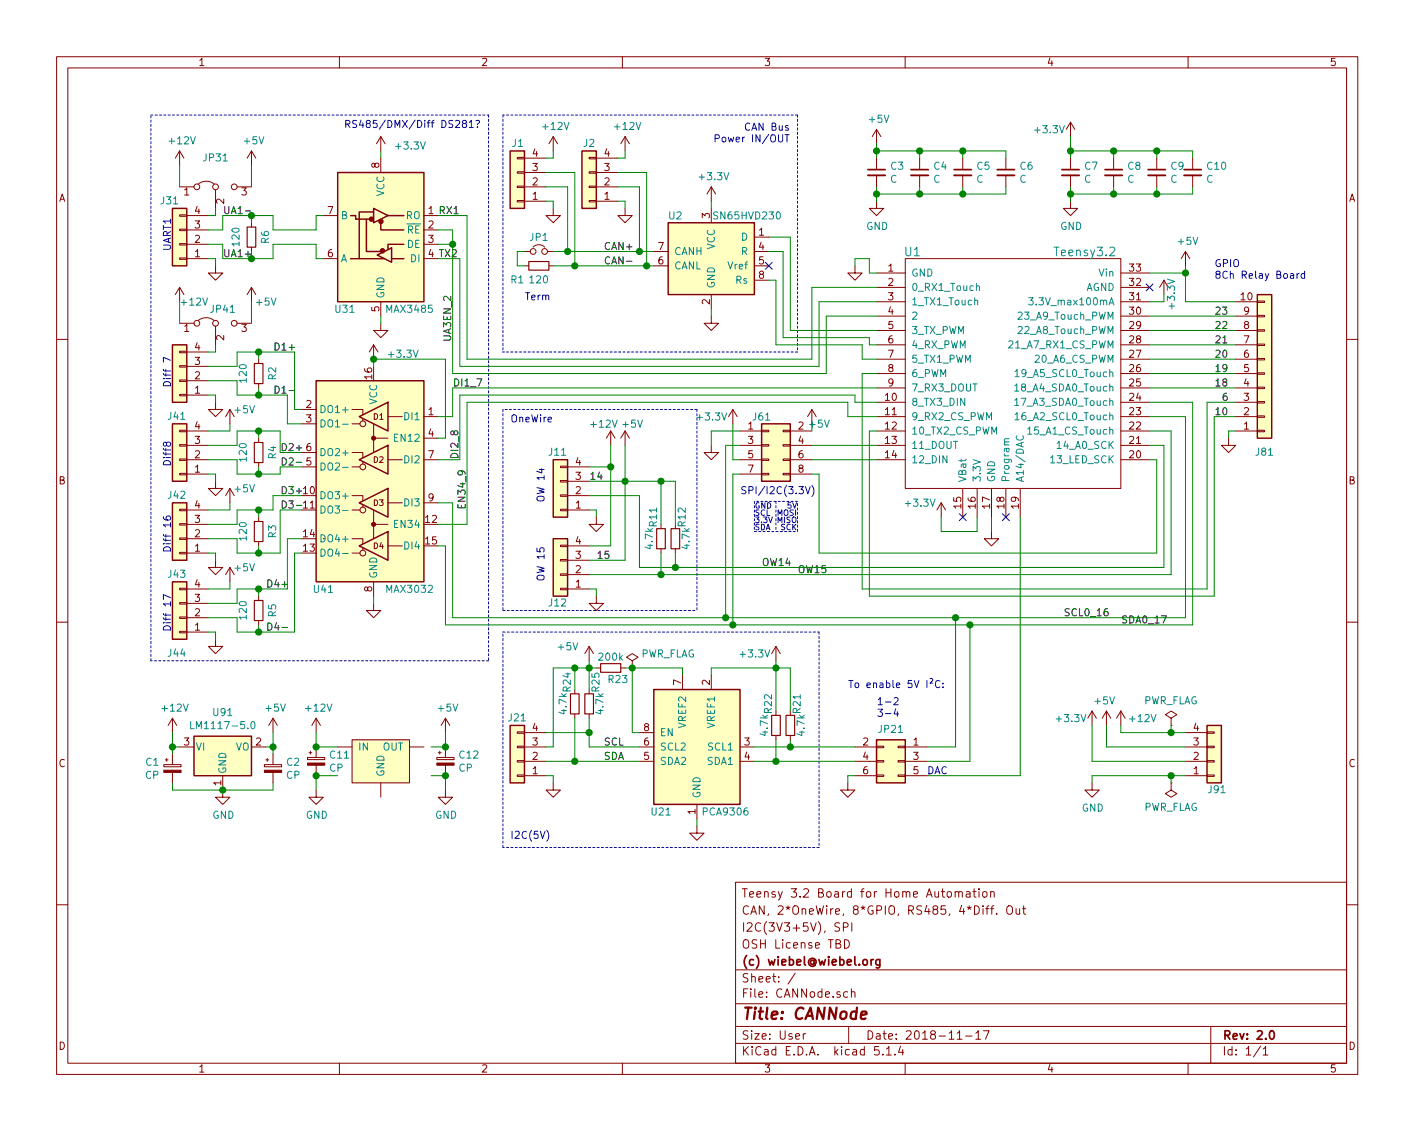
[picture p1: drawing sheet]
<svg xmlns="http://www.w3.org/2000/svg" width="250mm" height="200mm" viewBox="0 0 250 200" stroke-linecap="round" stroke-linejoin="round" font-family="sans-serif">
<g fill="none" stroke="#840000" stroke-width=".18">
<path d="M10 10h230v180h-230zM12 12h226v176h-226zM60 10v2M110 10v2M160 10v2M210 10v2M31.7 38h1.3v.3h-1.3zM31.7 33h2.6M31.7 26.7l-.7 1.3M31.7 26.7v2.5M31.7 26.7l.8 1.3M33 38.1h3.8"/>
<path d="M35.1 32.5a2.26 2.26 0 0 1 2.7 0M38.1 33.6v3.3M41.9 33h2.5M44.4 26.7v2.5M44.4 39.4v.8M44.4 26.7l-.7 1.3M44.4 26.7l.8 1.3M57.1 38.1h2.6M66 37.5h.1M67.3 24.2l-.8 1.2M67.3 24.2v2.5M67.3 28v2.5"/>
<path d="M67.3 24.2l.8 1.2M74.9 38.1h2.6M91.4 27.8h1.3v.3h-1.3zM91.4 30.4h1.3v.2h-1.3zM91.4 35.5h1.3v.2h-1.3zM91.4 32.9h1.3v.3h-1.3zM92.7 33h3.8M92.7 35.6h3.8M92.7 30.5h3.8M92.7 28h3.8M97.8 36.9v1.2h1.3l-1.3 1.3-1.3-1.3h1.3M97.8 24.2l-.8 1.2"/>
<path d="M97.8 24.2v2.5M97.8 24.2l.8 1.2M104.1 27.8h1.3v.3h-1.3zM104.1 30.4h1.3v.2h-1.3zM104.1 35.5h1.3v.2h-1.3zM104.1 32.9h1.3v.3h-1.3zM105.4 33h3.8M105.4 35.6h3.8M105.4 30.5h3.8M105.4 28h3.8M110.5 36.9v1.2h1.3l-1.3 1.3-1.3-1.3h1.3M110.5 24.2v2.5"/>
<path d="M110.5 24.2l-.8 1.2M110.5 24.2l.8 1.2M125.7 33l-.7 1.3M125.7 33v2.6M125.7 36.9v2.5M125.7 33l.8 1.3M154.9 35.6v1.3h1.3l-1.3 1.2-1.2-1.2h1.2M154.9 22.9v2.5M154.9 28v2M154.9 31v2M154.9 22.9l-.7 1.3M154.9 22.9l.8 1.3"/>
<path d="M162.6 28v2M162.6 31v2M170.2 28v2M170.2 31v2M177.8 28v2M177.8 31v2M189.2 35.6v1.3h1.3l-1.3 1.2-1.2-1.2h1.2M189.2 21.6l-.7 1.3M189.2 21.6v2.6M189.2 28v2M189.2 31v2M189.2 21.6l.8 1.3"/>
<path d="M196.8 28v2M196.8 31v2M204.5 28v2M204.5 31v2M210.8 28v2M210.8 31v2M31.7 40.5h1.3v.3h-1.3zM31.7 45.6h1.3v.3h-1.3zM31.7 43.1h1.3v.2h-1.3zM31.7 57.2h2.6M31.7 50.8v2.6M31.7 50.8l-.7 1.3"/>
<path d="M31.7 50.8l.8 1.3M33 45.7h3.8M33 43.2h3.8M33 40.7h3.8M35.1 56.7a2.26 2.26 0 0 1 2.7 0M38.1 47v1.3h1.3l-1.3 1.3-1.3-1.3h1.3M38.1 57.7v3.3M41.9 57.2h2.5M44.4 50.8l-.7 1.3M44.4 43.7v.8M44.4 50.8v2.6M44.4 50.8l.8 1.3"/>
<path d="M57.1 45.7h2.6M67.3 57.2v1.2h1.3l-1.3 1.3-1.3-1.3h1.3M67.3 53.4v2.5M74.9 45.7h2.6M74.9 43.2h2.6M74.9 40.7h2.6M92.7 47h.8M92.7 44.5h1M94.2 43.7a1.41 1.41 0 0 1 2.1 0M96.8 44.5h1M97 47h.8M115.6 47h2.5"/>
<path d="M115.6 44.5h2.5M125.7 55.9v1.3h1.3l-1.3 1.2-1.2-1.2h1.2M125.7 52.1v2.5M133.3 47h2.6M133.3 41.9h2.6M133.3 44.5h2.6M133.3 49.6h2.6M151.1 47v1.3h1.3l-1.3 1.3-1.2-1.3h1.2M154.9 48.3h5.1M154.9 50.8h5.1M154.9 58.4h5.1M154.9 53.4h5.1"/>
<path d="M154.9 55.9h5.1M160 45.7h38.1v40.7h-38.1zM198.1 48.3h5.1M198.1 50.8h5.1M198.1 58.4h5.1M198.1 53.4h5.1M198.1 55.9h5.1M205.7 49.6l-.7 1.2M205.7 49.6v2.5M205.7 49.6l.8 1.2M209.5 44.5l-.7 1.2M209.5 44.5v2.5"/>
<path d="M209.5 44.5l.8 1.2M218.4 58.4h3.8M218.4 53.4h3.8M218.4 55.9h3.8M222.2 58.3h1.3v.3h-1.3zM222.2 55.8h1.3v.2h-1.3zM222.2 53.2h1.3v.3h-1.3zM10 60h2M31.7 62.1h1.3v.3h-1.3zM31.7 64.7h1.3v.2h-1.3zM31.7 69.7h1.3v.3h-1.3zM31.7 67.2h1.3v.3h-1.3z"/>
<path d="M31.7 76.1h1.3v.3h-1.3zM31.7 78.6h1.3v.3h-1.3zM33 69.9h3.8M33 67.3h3.8M33 64.8h3.8M33 62.3h3.8M33 78.8h3.8M33 76.2h3.8M38.1 71.1v1.3h1.3l-1.3 1.3-1.3-1.3h1.3M40.6 72.4v2.6M40.6 72.4l-.7 1.3M40.6 72.4l.8 1.3"/>
<path d="M45.7 63.5v.8M45.7 67.8v.8M45.7 77.5v.8M53.3 75h2.6M53.3 72.4h2.6M62.2 72.4h1.9v.9M62.2 75h1.4M64.1 74.1v.3M66 61v2.5M66 75v5M66 77.5h2.6M66 61l-.7 1.3"/>
<path d="M66 61l.8 1.3M68.6 73.7h2.5M74.9 73.7h2.6M74.9 77.5h2.6M107.9 76.2l-.7 1.3M107.9 76.2v2.6M107.9 76.2l.8 1.3M110.5 76.2l-.8 1.3M110.5 76.2v2.6M110.5 76.2l.8 1.3M125.7 78.8v1.2h1.3l-1.3 1.3-1.2-1.3h1.2M129.5 72.4l-.7 1.3"/>
<path d="M129.5 72.4v2.6M129.5 72.4l.8 1.3M130.8 78.8h3.8M130.8 76.2h3.8M134.6 76.1h1.3v.3h-1.3zM134.6 78.6h1.3v.3h-1.3zM138.4 76.1h1.3v.3h-1.3zM138.4 78.6h1.3v.3h-1.3zM139.7 78.8h3.8M139.7 76.2h3.8M143.5 72.4l-.8 1.3M143.5 72.4v2.6"/>
<path d="M143.5 72.4l.8 1.3M154.9 73.7h5.1M154.9 78.8h5.1M154.9 76.2h5.1M154.9 71.1h5.1M154.9 68.6h5.1M154.9 66.1h5.1M154.9 63.5h5.1M154.9 61h5.1M198.1 73.7h5.1M198.1 78.8h5.1M198.1 76.2h5.1"/>
<path d="M198.1 71.1h5.1M198.1 68.6h5.1M198.1 66.1h5.1M198.1 63.5h5.1M198.1 61h5.1M217.2 77.5v1.3h1.2l-1.2 1.2-1.3-1.2h1.3M218.4 73.7h3.8M218.4 76.2h3.8M218.4 71.1h3.8M218.4 68.6h3.8M218.4 66.1h3.8M218.4 63.5h3.8"/>
<path d="M218.4 61h3.8M222.2 60.9h1.3v.2h-1.3zM222.2 63.4h1.3v.3h-1.3zM222.2 68.5h1.3v.2h-1.3zM222.2 71h1.3v.3h-1.3zM222.2 73.6h1.3v.2h-1.3zM222.2 76.1h1.3v.3h-1.3zM222.2 65.9h1.3v.3h-1.3zM238 60h2M31.7 90.1h1.3v.2h-1.3zM31.7 92.6h1.3v.3h-1.3zM31.7 97.7h1.3v.2h-1.3z"/>
<path d="M31.7 95.1h1.3v.3h-1.3zM31.7 83.7h1.3v.3h-1.3zM31.7 81.2h1.3v.2h-1.3zM33 97.8h3.8M33 90.2h3.8M33 81.3h3.8M33 92.7h3.8M33 95.3h3.8M33 83.8h3.8M38.1 99.1v1.3h1.3l-1.3 1.2-1.3-1.2h1.3M38.1 85.1v1.3h1.3l-1.3 1.3-1.3-1.3h1.3M40.6 86.4v2.5"/>
<path d="M40.6 86.4l-.7 1.3M40.6 86.4l.8 1.3M45.7 81.8v.8M45.7 91.5v.7M45.7 95.8v.7M53.3 82.6h2.6M53.3 80h2.6M62.2 95.3h1.9v.9M62.2 80h1.9v.9M62.2 87.7h1.9v.8M62.2 97.8h1.4M62.2 90.2h1.4"/>
<path d="M62.2 82.6h1.4M64.1 81.7v.4M64.1 89.3v.4M64.1 96.9v.4M66 92.7h2.6M66 90.2v5.1M68.6 96.5h2.5M68.6 88.9h2.5M68.6 81.3h2.5M74.9 88.9h2.6M74.9 81.3h2.6M99.1 96.4h1.2v.3h-1.2z"/>
<path d="M99.1 99h1.2v.2h-1.2zM99.1 82.4h1.2v.3h-1.2zM99.1 85h1.2v.2h-1.2zM99.1 90.1h1.2v.2h-1.2zM99.1 87.5h1.2v.3h-1.2zM100.3 90.2h3.8M100.3 82.6h3.8M100.3 96.5h3.8M100.3 99.1h3.8M100.3 87.7h3.8M100.3 85.1h3.8M105.4 91.5v1.2h1.3l-1.3 1.3-1.3-1.3h1.3"/>
<path d="M116.8 92.7v.8M116.8 97.1v.7M119.4 97.1v.7M130.8 81.3h3.8M130.8 83.8h3.8M134.6 83.7h1.3v.3h-1.3zM134.6 81.2h1.3v.2h-1.3zM138.4 83.7h1.3v.3h-1.3zM138.4 81.2h1.3v.2h-1.3zM139.7 81.3h3.8M139.7 83.8h3.8M154.9 81.3h5.1"/>
<path d="M166.4 88.9l-.8 1.3M166.4 88.9v2.6M166.4 88.9l.7 1.3M170.2 86.4v5.1M172.7 86.4v5.1M175.3 94v1.3h1.2l-1.2 1.2-1.3-1.2h1.3M175.3 86.4v5.1M177.8 86.4v5.1M180.3 86.4v5.1M198.1 81.3h5.1M10 110h2M31.7 104h1.3v.3h-1.3z"/>
<path d="M31.7 106.6h1.3v.2h-1.3zM31.7 111.7h1.3v.2h-1.3zM31.7 109.1h1.3v.3h-1.3zM33 111.8h3.8M33 109.2h3.8M33 106.7h3.8M33 104.2h3.8M38.1 113.1v1.2h1.3l-1.3 1.3-1.3-1.3h1.3M40.6 100.4l-.7 1.2M40.6 100.4v2.5M40.6 100.4l.8 1.2M45.7 105.4v.8"/>
<path d="M45.7 109.8v.7M66 106.7v1.3h1.3l-1.3 1.2-1.2-1.2h1.2M66 102.9v2.5M99.1 104h1.2v.3h-1.2zM99.1 101.5h1.2v.3h-1.2zM100.3 104.2h3.8M100.3 101.6h3.8M104.1 114.3v2.6M104.1 114.3l-.7 1.3M104.1 114.3l.8 1.3M105.4 105.4v1.3h1.3l-1.3 1.3-1.3-1.3h1.3M105.4 118.1h.8"/>
<path d="M109.7 118.1h.8M111.8 116.9l1-.7-1-.6-1.1 .6 1.1 .7v1.2M111.8 118.1h.1M120.6 119.4v2.5M125.7 119.4v2.5M137.2 114.3v2.6M137.2 114.3l-.8 1.3M137.2 114.3l.7 1.3M238 110h2M29 135.2h3v.4h-3zM29.2 134.4h.5M29.5 134.1v.5"/>
<path d="M30.5 127v2.6M30.5 133.4v1.8M30.5 136.6v1.9M30.5 127l-.8 1.3M30.5 127l.7 1.3M31.7 132.1h2.6M39.4 137.2v3.8h1.2l-1.2 1.3-1.3-1.3h1.3M44.4 132.1h2.6M46.7 135.2h3.1v.4h-3.1zM47 134.4h.5M47.2 134.1v.5M48.3 127l-.8 1.3"/>
<path d="M48.3 127v2.6M48.3 133.4v1.8M48.3 136.6v1.9M48.3 127l.7 1.3M54.4 134h3v.3h-3zM54.6 133.1h.5M54.9 132.9v.5M55.9 139.7v1.3h1.2l-1.2 1.3-1.3-1.3h1.3M55.9 127l-.8 1.3M55.9 127v2.6M55.9 132.1v1.9M55.9 135.3v1.9"/>
<path d="M55.9 127l.7 1.3M59.7 132.1h2.5M62.2 130.8h10.2v7.7h-10.2zM67.3 138.5v2.5M72.4 132.1h2.5M77.2 134h3.1v.3h-3.1zM77.5 133.1h.5M77.7 132.9v.5M78.7 139.7v1.3h1.3l-1.3 1.3-1.2-1.3h1.2M78.7 127l-.7 1.3M78.7 127v2.6M78.7 132.1v1.9"/>
<path d="M78.7 135.3v1.9M78.7 127l.8 1.3M91.4 129.4h1.3v.3h-1.3zM91.4 132h1.3v.2h-1.3zM91.4 137.1h1.3v.2h-1.3zM91.4 134.5h1.3v.3h-1.3zM92.7 137.2h3.8M92.7 134.6h3.8M92.7 132.1h3.8M92.7 129.6h3.8M97.8 138.5v1.2h1.3l-1.3 1.3-1.3-1.3h1.3M101.6 121.9v.8"/>
<path d="M101.6 126.3v.7M104.1 126.3v.7M113 134.6h2.6M113 132.1h2.6M113 129.6h2.6M130.8 134.6h2.5M130.8 132.1h2.5M137.2 125.8v.7M137.2 130.1v.7M139.7 130.1v.7M149.9 138.5v1.2h1.2l-1.2 1.3-1.3-1.3h1.3M151.1 137.2h3.8"/>
<path d="M151.1 134.6h3.8M151.1 132.1h3.8M154.9 137.1h1.3v.2h-1.3zM154.9 132h1.3v.2h-1.3zM154.9 134.5h1.3v.3h-1.3zM158.7 137.1h1.3v.2h-1.3zM158.7 132h1.3v.2h-1.3zM158.7 134.5h1.3v.3h-1.3zM160 137.2h3.8M160 134.6h3.8M160 132.1h3.8M193 138.5v1.2h1.3l-1.3 1.3-1.2-1.3h1.2"/>
<path d="M193 125.8l.8 1.2M193 125.8v2.5M193 125.8l-.7 1.2M195.6 125.8l.7 1.2M195.6 125.8v2.5M195.6 125.8l-.8 1.2M198.1 125.8l.8 1.2M198.1 125.8v2.5M198.1 125.8l-.7 1.2M207 127l-1-.6 1-.6 1 .6-1 .6v1.3M207 128.3h.1M207 138.5v1.2l-1 .7 1 .6 1-.6-1-.7"/>
<path d="M207 138.5h.1M209.5 137.2h3.9M209.5 134.6h3.9M209.5 132.1h3.9M209.5 129.6h3.9M213.4 129.4h1.2v.3h-1.2zM213.4 132h1.2v.2h-1.2zM213.4 137.1h1.2v.2h-1.2zM213.4 134.5h1.2v.3h-1.2zM123.2 146.1v1.2h1.3l-1.3 1.3-1.3-1.3h1.3M123.2 142.3v2.5M130 156h108v32h-108z"/>
<path d="M168.8 157.8l.2-.1 .4 .1 .1 .9M168.8 157.7v1M169.5 157.9l.2-.2 .4 .1v.9M170.8 157.8h.6l.1 .9M171.5 158l-.5 .1a.29 .29 0 0 0-.2 .3 .29 .29 0 0 0 .2 .3l.5-.1M172 157.7h.5M172.2 157.2v1.3l.3 .2M173.1 157.2v.1M173.1 157.7v1M173.8 157.8l.2-.1 .4 .1v.7l-.2 .2-.4-.2zM175.1 157.8l.2-.1 .4 .1v.9M175.1 157.7v1"/>
<path d="M10 160h2M130 177.5h108M130 171.5h108M140.6 172.1l-1.3 1.9M148.4 163.3l-.5-.1-.3 .1v.5l.7 .3 .1 .3-.3 .3-.5-.1M149.1 164l.7-.1 .1-.2-.1-.4-.7-.1v1.5M149.3 166.2a.76 .76 0 0 1 .8 .7 .76 .76 0 0 1-.8 .8zM149.8 175.5l-.4-.1-.3 .3 .1 .6 .2 .1 .4-.1M150.5 175.5l.2-.1 .4 .1v.9M150.5 174.9v1.5M150.6 163.2v1.5M174.2 160.7h.6"/>
<path d="M174.8 160.2l-.3 .2v1.3M175.1 160.7h.6M175.7 160.2l-.4 .2v1.3M176.2 161.6v.1M178 160.4l.3-.2a.53 .53 0 0 1 .7 .5v.5a.51 .51 0 0 1-.8 .4 1.05 1.05 0 0 1-.2-1.2zM179.6 160.7l.1 .9 .3 .1 .2-.1M180.2 160.7v1M180.7 160.7h.6M180.9 160.2v1.3l.4 .2M238 160h2M60 188v2M110 188v2"/>
<path d="M130 184.5h108M130 181.5h108M142 182.8v1M142.4 182.8l-.4 .3M150 181.5v3M155.3 185.1h-.7v.7l.2-.1h.5l.1 .3-.1 .5-.2 .1-.5-.1M156.1 186.5v.1M156.7 185.5l.4-.4v1.5M156.7 186.6h.9M158.2 186.5v.1M159.2 185l-.4 1.1h1M159.6 185.6v1"/>
<path d="M160 188v2M169.2 183.8h.9M170.7 183.2h1.1M172.5 182.7l.4-.4v1.5M172.5 183.8h.8M173.8 182.3h1l-.6 1.5M210 188v2M214 181.5v6.5M222.8 185l-1.2 1.9M223.3 185.5l.4-.4v1.5M223.3 186.6h.8"/>
<circle cx="34.8" cy="33" r=".51"/>
<circle cx="38.1" cy="33" r=".51"/>
<circle cx="41.4" cy="33" r=".51"/>
<circle cx="34.8" cy="57.2" r=".51"/>
<circle cx="38.1" cy="57.2" r=".51"/>
<circle cx="41.4" cy="57.2" r=".51"/>
<circle cx="94.2" cy="44.5" r=".51"/>
<circle cx="96.3" cy="44.5" r=".51"/>
<circle cx="64.1" cy="75" r=".51"/>
<circle cx="64.1" cy="82.6" r=".51"/>
<circle cx="64.1" cy="90.2" r=".51"/>
<circle cx="64.1" cy="97.8" r=".51"/>
</g>
<g fill="none" stroke="#840000" stroke-width=".3">
<path d="M153.4 30h3.1M161 30h3.1M168.7 30h3M176.3 30h3M187.7 30h3.1M195.3 30h3.1M202.9 30h3.1M209.3 30h3M154 169.7v1M154.4 169.7l-.4 .1v.2M155.5 169.7v1.3l-.3 .2-.3-.1M155.5 169.8l-.4-.1-.3 .3 .1 .6 .2 .1 .4-.1"/>
<path d="M224.6 182.4l.1-.1a.81 .81 0 0 1 .6 .6 .81 .81 0 0 1-.3 .8l-.1 .1a.8 .8 0 0 1-.6-.6 .8 .8 0 0 1 .3-.8z"/>
</g>
<path d="M152.2 179.6l1-.3-.1-.3h-.8l-.2 .9 .3 .3 .6-.1" fill="none" stroke="#840000" stroke-width=".41"/>
<g fill="#ffffc2" stroke="#ffffc2" stroke-width=".18">
<path d="M55.9 67.3h19v35.6h-19z"/>
<path d="M30.5 61h2.5v10.1h-2.5z"/>
<path d="M30.5 36.9h2.5v10.1h-2.5z"/>
<path d="M30.5 88.9h2.5v10.2h-2.5z"/>
<path d="M30.5 75h2.5v10.1h-2.5z"/>
<path d="M213.4 128.3h2.5v10.2h-2.5z"/>
<path d="M30.5 102.9h2.5v10.2h-2.5z"/>
<path d="M97.8 95.3h2.5v10.1h-2.5z"/>
<path d="M134.6 75h5.1v10.1h-5.1z"/>
<path d="M90.2 128.3h2.5v10.2h-2.5z"/>
<path d="M97.8 81.3h2.5v10.2h-2.5z"/>
<path d="M222.2 52.1h2.6v25.4h-2.6z"/>
<path d="M154.9 130.8h5.1v7.7h-5.1z"/>
<path d="M34.3 130.2h10.1v7h-10.1z"/>
<path d="M118.1 39.4h15.2v12.7h-15.2z"/>
<path d="M102.9 26.7h2.5v10.2h-2.5z"/>
<path d="M90.2 26.7h2.5v10.2h-2.5z"/>
<path d="M115.6 121.9h15.2v20.4h-15.2z"/>
<path d="M59.7 30.5h15.2v22.9h-15.2z"/>
<path d="M62.2 130.8h10.2v7.7h-10.2z"/>
</g>
<g fill="none" stroke="#840000" stroke-width=".25">
<path d="M30.5 36.9h2.5v10.1h-2.5zM59.7 30.5h15.2v22.9h-15.2zM62 38.1h.9v.7h2.5M64.8 38.8v5.7h2.5M66 37.5h-2.5v8.2M66 36.9l2.6 1.2-2.6 1.3zM67.3 39.4v1.3h4.1M68.6 38.1h2.8M90.2 26.7h2.5v10.2h-2.5zM102.9 26.7h2.5v10.2h-2.5zM118.1 39.4h15.2v12.7h-15.2zM62 45.7h5.9"/>
<path d="M66.7 45.1l2.5-1.3v2.6zM68.6 43.9v.2M69.2 45.7h2.2M71.4 43.2h-2.8v.6M222.2 52.1h2.6v25.4h-2.6zM30.5 61h2.5v10.1h-2.5zM30.5 75h2.5v10.1h-2.5zM55.9 67.3h19v35.6h-19zM63.5 73.7l5.1-2.6v5.1zM134.6 75h5.1v10.1h-5.1zM30.5 88.9h2.5v10.2h-2.5zM63.5 96.5l5.1-2.5v5.1z"/>
<path d="M63.5 88.9l5.1-2.5v5.1zM63.5 81.3l5.1-2.5v5zM97.8 95.3h2.5v10.1h-2.5zM97.8 81.3h2.5v10.2h-2.5zM30.5 102.9h2.5v10.2h-2.5zM34.3 130.2h10.1v7h-10.1zM90.2 128.3h2.5v10.2h-2.5zM115.6 121.9h15.2v20.4h-15.2zM154.9 130.8h5.1v7.7h-5.1zM213.4 128.3h2.5v10.2h-2.5z"/>
</g>
<g fill="#840000" stroke="#840000" stroke-width=".18">
<path d="M29 136.2h3v.4h-3z"/>
<path d="M46.7 136.2h3.1v.4h-3.1z"/>
<path d="M77.2 135h3.1v.3h-3.1z"/>
<path d="M54.4 135h3v.3h-3z"/>
<circle cx="66" cy="92.7" r=".36"/>
<circle cx="66" cy="77.5" r=".36"/>
</g>
<g fill="none" stroke="#008484" stroke-width=".18">
<path d="M172.3 53.2l.2-.1h.3v.8M172.6 50.7l.2-.2 .3 .1v.8M181.8 52.7h.8l-.4 .4 .3 .2 .1 .4-.2 .2-.6-.1M60.6 75h.9M178.4 77.6l-.8 .1-.1 .3 .2 .2M179.3 70.8l.4-.4v1.3M179.3 68.2l.4-.3v1.3M179.3 71.7h.8M179.3 69.2h.8M179.4 73.3l.4-.3v1.2M179.4 65.7l.4-.3v1.2M179.4 74.2h.7"/>
<path d="M179.4 66.6h.7M179.8 77.1a.6 .6 0 0 0 .4 .8 .6 .6 0 0 0 .7-.6l-.1-.2M181.7 75.9l.3-.4v1.3M181.7 76.8h.7M60.6 90.3h.9M60.6 97.9h.9M60.6 82.7h.9M33.7 127.6v1.3h.6M44.5 127.7l.2-.1a.69 .69 0 0 1 .4 .6 .69 .69 0 0 1-.4 .7l-.3-.2-.1-.3z"/>
</g>
<g fill="none" stroke="#840000" stroke-width=".2">
<path d="M43.7 40.2h1.5v3.5h-1.5zM93.5 46.3h3.5v1.5h-3.5zM45 64.3h1.5v3.5h-1.5zM45 78.3h1.5v3.5h-1.5zM45 92.2h1.5v3.6h-1.5zM116.1 93.5h1.5v3.6h-1.5zM118.6 93.5h1.5v3.6h-1.5zM45 106.2h1.5v3.6h-1.5zM106.2 117.4h3.5v1.5h-3.5zM100.8 122.7h1.6v3.6h-1.6zM103.4 122.7h1.5v3.6h-1.5zM136.4 126.5h1.5v3.6h-1.5z"/>
<path d="M138.9 126.5h1.6v3.6h-1.6z"/>
</g>
<path d="M153.4 31h3.1M161 31h3.1M168.7 31h3M176.3 31h3M187.7 31h3.1M195.3 31h3.1M202.9 31h3.1M209.3 31h3" fill="none" stroke="#840000" stroke-width=".33"/>
<g fill="#840000" stroke="#840000" stroke-width=".25">
<circle cx="67.6" cy="44.3" r=".36"/>
<circle cx="67.3" cy="39.2" r=".36"/>
<circle cx="65.7" cy="38.8" r=".36"/>
</g>
<g fill="none" stroke="#0000c2" stroke-width=".18" stroke-dasharray=".4 .4">
<path d="M26.7 20.3h59.7M86.4 20.3v96.6M88.9 20.3v42M141 20.3v42M141 20.3h-52.1M88.9 72.4v35.6M123.2 72.4v35.6M123.2 72.4h-34.3M141 62.3h-52.1M133.3 94h7.7M133.3 88.7v5.3M137.2 88.7v5.3"/>
<path d="M141 94v-5.3M141 88.7h-7.7M26.7 116.9v-96.6M86.4 116.9h-59.7M88.9 111.8h55.9M88.9 108h34.3M144.8 111.8v38.1M88.9 149.9v-38.1M144.8 149.9h-55.9"/>
</g>
<g fill="none" stroke="#008400" stroke-width=".18">
<path d="M31.7 29.2v3.8M38.1 36.9v1.2h-1.3M44.4 29.2v3.8M44.4 38.1v1.3M57.1 38.1h-1.2v2.6h-7.6v-2.6h-8.9v2.6h-2.6M67.3 26.7v1.3M77.5 38.1h5v25.4h61v-12.7h11.4M96.5 30.5h5.1v16.5M96.5 33h3.8v11.5M96.5 35.6h1.3v1.3M97.8 26.7v1.3h-1.3M109.2 33h3.8v11.5"/>
<path d="M109.2 30.5h5.1v16.5M109.2 35.6h1.3v1.3M110.5 26.7v1.3h-1.3M125.7 35.6v1.3M154.9 26.7h22.9v1.3M154.9 25.4v2.6M154.9 33v2.6M162.6 26.7v1.3M162.6 33v1.3M170.2 26.7v1.3M170.2 33v1.3M177.8 33v1.3h-22.9"/>
<path d="M189.2 26.7h21.6v1.3M189.2 24.2v3.8M189.2 33v2.6M196.8 26.7v1.3M196.8 33v1.3M204.5 26.7v1.3M204.5 33v1.3M210.8 33v1.3h-21.6M31.7 53.4v3.8M36.8 45.7h1.3v1.3M36.8 43.2h2.6v2.5h8.9v-2.5h7.6v2.5h1.2M44.4 44.5v1.2"/>
<path d="M44.4 53.4v3.8M67.3 55.9v1.3M77.5 45.7h3.8v19.1h63.5v-11.4h10.1M77.5 40.7h2.5v25.4h66v-10.2h8.9M77.5 43.2h2.5M92.7 44.5h-1.3v2.5h1.3M97.8 47h17.8M97.8 44.5h17.8M125.7 54.6v1.3M135.9 44.5h2.5v15.2h15.3v1.3h1.2M135.9 49.6h1.3v11.4h15.2v2.5h2.5M135.9 41.9h3.8v16.5h15.2"/>
<path d="M151.1 47v-1.3h2.6v2.6h1.2M203.2 48.3h6.3M203.2 58.4h15.2M203.2 55.9h15.2M205.7 52.1v1.3h-2.5M209.5 47v6.4h8.9M36.8 78.8h5.1v-2.6h7.6v3.8h3.8M36.8 64.8h5.1v-2.5h10.2v10.1h1.2M36.8 67.3h5.1v2.6h8.9v5.1h2.5M36.8 69.9h1.3v1.2M38.1 61v1.3h-1.3M40.6 75v1.2h-3.8"/>
<path d="M45.7 62.3v1.2M45.7 68.6v1.3M45.7 76.2v1.3M66 64.8v-1.3h12.7v14h-1.2M107.9 78.8v17.7h-3.8M110.5 78.8v20.3h-6.4M129.5 75v6.3h1.3M130.8 76.2h-5.1v2.6M130.8 78.8h-2.5v30.4M143.5 78.8h11.4M154.9 73.7h-5v-2.6h-67.4v21.6h-5M154.9 71.1h-3.8v-1.2h-69.8v11.4h-3.8"/>
<path d="M154.9 66.1h-2.5v38.1h61v-33.1h5M154.9 68.6h-74.9v5.1h-2.5M203.2 76.2h3.8v25.4h-102.9M203.2 73.7h6.3v35.5h-129.5v-20.3h-2.5M203.2 61h15.2M203.2 71.1h7.6v39.4h-132.1v-14h-1.2M203.2 63.5h15.2M203.2 78.8h2.5v21.6h-92.7v-12.7h-8.9M203.2 68.6h15.2M203.2 66.1h15.2M218.4 73.7h-3.8v31.7h-60.9v-29.2h1.2M218.4 76.2h-1.2v1.3"/>
<path d="M36.8 83.8h1.3v1.3M36.8 97.8h1.3v1.3M36.8 81.3h5.1v2.5h7.6v-1.2h3.8M40.6 88.9v1.3h-3.8M45.7 82.6v1.2M45.7 90.2v1.3M45.7 96.5v1.3M53.3 97.8h-1.2v14h-10.2v-2.6h-5.1M53.3 87.7h-5v2.5h-6.4v2.5h-5.1M53.3 90.2h-3.8v7.6h-7.6v-2.5h-5.1M53.3 95.3h-2.5v8.9h-8.9v2.5h-5.1M104.1 90.2h1.3v1.3"/>
<path d="M104.1 82.6h3.8M104.1 85.1h15.3v7.6M116.8 85.1v7.6M116.8 97.8v3.8M119.4 97.8v2.6M130.8 83.8h-1.3v26.7M143.5 81.3h11.4M166.4 91.5v2.5h6.3v-2.5M175.3 91.5v2.5M180.3 91.5v45.7h-16.5M203.2 81.3h1.3v16.5h-59.7v-14h-1.3M36.8 111.8h1.3v1.3"/>
<path d="M40.6 102.9v1.3h-3.8M45.7 104.2v1.2M45.7 110.5v1.3M66 105.4v1.3M101.6 118.1v3.8M104.1 104.2h1.3v1.2M104.1 116.9v5M105.4 118.1h-7.6v14h-1.3M110.5 118.1h10.1v1.3M111.8 118.1v11.5h1.2M125.7 119.4v-1.3h14v7.7M137.2 116.9v8.9"/>
<path d="M168.9 109.2v22.9h-5.1M171.4 110.5v24.1h-7.6M30.5 132.1h1.2M30.5 129.6v3.8M30.5 138.5v1.2h17.8v-1.2M47 132.1h1.3M48.3 129.6v3.8M55.9 129.6v2.5h3.8M59.7 137.2h-3.8v2.5M76.2 137.2h2.5v2.5M78.7 129.6v2.5h-2.5M96.5 134.6h16.5"/>
<path d="M96.5 137.2h1.3v1.3M96.5 129.6h7.6M101.6 127v7.6M104.1 127v5.1h8.9M133.3 134.6h17.8M133.3 132.1h17.8M137.2 130.8v3.8M139.7 130.8v1.3M151.1 137.2h-1.2v1.3M193 128.3v6.3h16.5M195.6 128.3v3.8h13.9M198.1 128.3v1.3h11.4"/>
<path d="M207 128.3v1.3M207 137.2v1.3M209.5 137.2h-16.5v1.3M123.2 144.8v1.3"/>
</g>
<path d="M43.4 37.3h.9M110.7 46.2h1M51.1 69.1h1M52.4 81.8h.9M52.4 89.4h.9M49.8 111h1" fill="none" stroke="#000" stroke-width=".18"/>
<g fill="none" stroke="#0000c2" stroke-width=".18">
<path d="M61.1 21.9h.6l.1-.2v-.3l-.2-.1h-.5v1.3M61.4 21.9l.4 .7M63 21.4l-.4-.1-.2 .1v.4l.6 .3v.2l-.2 .3-.5-.1M63.8 21.2l-.3 .9h.8M64.1 21.7v.9M126.4 24.5l.7-.1v-.4l-.2-.2h-.5v1.3M228.1 48.4h.5l.1 .8M228.7 48.7h-.5l-.1 .2v.3h.6M229.3 48.4v.8M229.6 48.4l-.3 .2M230.6 48.4h-.4l-.2 .2 .1 .6h.5M230.6 48v1.2"/>
<path d="M29.4 78.4l.3-.2h.2l.2 .2v.4l-.4 .1-.2-.1-.2-.5-.2-.1-.1 .1-.1 .4 .1 .2h.3l.1-.2M30.1 63.7l-1.2-.5v.8M28.9 91.4l.1 .3a.87 .87 0 0 0 1.1 0l-.1-.4h-.5l-.1 .4 .2 .3M95.8 82.9v.7l-.9-.3M142.4 86.1l.4 1.2 .4-1.2M143.5 85.9a1.47 1.47 0 0 1 0 1.9M30.1 105.7l-1.2-.5v.8M158 123.5l.5-.1 .2 .3v.2l-.7 .7h.7M158.3 125.4l-.3 .9h.8M158.6 125.9v.8M164.4 120h.3l.2 .2-.5 .6h.5M166.1 120.5a.51 .51 0 0 0-.6 0 .51 .51 0 0 0-.1 .6 .46 .46 0 0 0 .2 .5 .46 .46 0 0 0 .5-.1"/>
<path d="M166.7 121.5v.1M166.7 120.8v.2M96.6 146.8a1.47 1.47 0 0 1 0 2"/>
</g>
<g fill="#008400" stroke="#008400" stroke-width=".25">
<circle cx="45.7" cy="97.8" r=".51"/>
<circle cx="204.5" cy="34.3" r=".51"/>
<circle cx="170.2" cy="26.7" r=".51"/>
<circle cx="162.6" cy="26.7" r=".51"/>
<circle cx="104.1" cy="129.6" r=".51"/>
<circle cx="45.7" cy="90.2" r=".51"/>
<circle cx="162.6" cy="34.3" r=".51"/>
<circle cx="170.2" cy="34.3" r=".51"/>
<circle cx="101.6" cy="134.6" r=".51"/>
<circle cx="45.7" cy="62.3" r=".51"/>
<circle cx="45.7" cy="69.9" r=".51"/>
<circle cx="139.7" cy="132.1" r=".51"/>
<circle cx="137.2" cy="134.6" r=".51"/>
<circle cx="108" cy="82.6" r=".51"/>
<circle cx="110.5" cy="85.1" r=".51"/>
<circle cx="119.4" cy="100.4" r=".51"/>
<circle cx="66" cy="63.5" r=".51"/>
<circle cx="116.8" cy="85.1" r=".51"/>
<circle cx="104.1" cy="118.1" r=".51"/>
<circle cx="129.5" cy="110.5" r=".51"/>
<circle cx="128.3" cy="109.2" r=".51"/>
<circle cx="55.9" cy="132.1" r=".51"/>
<circle cx="55.9" cy="137.2" r=".51"/>
<circle cx="80" cy="43.2" r=".51"/>
<circle cx="78.7" cy="132.1" r=".51"/>
<circle cx="78.7" cy="137.2" r=".51"/>
<circle cx="189.2" cy="26.7" r=".51"/>
<circle cx="44.5" cy="45.7" r=".51"/>
<circle cx="44.5" cy="38.1" r=".51"/>
<circle cx="168.9" cy="109.2" r=".51"/>
<circle cx="100.3" cy="44.5" r=".51"/>
<circle cx="101.6" cy="47" r=".51"/>
<circle cx="113" cy="44.5" r=".51"/>
<circle cx="196.9" cy="34.3" r=".51"/>
<circle cx="114.3" cy="47" r=".51"/>
<circle cx="189.2" cy="34.3" r=".51"/>
<circle cx="154.9" cy="34.3" r=".51"/>
<circle cx="45.7" cy="111.8" r=".51"/>
<circle cx="45.7" cy="104.2" r=".51"/>
<circle cx="45.7" cy="83.8" r=".51"/>
<circle cx="45.7" cy="76.2" r=".51"/>
<circle cx="171.5" cy="110.5" r=".51"/>
<circle cx="111.8" cy="118.1" r=".51"/>
<circle cx="101.6" cy="118.1" r=".51"/>
<circle cx="48.3" cy="132.1" r=".51"/>
<circle cx="137.2" cy="118.1" r=".51"/>
<circle cx="207" cy="129.6" r=".51"/>
<circle cx="39.4" cy="139.7" r=".51"/>
<circle cx="207" cy="137.2" r=".51"/>
<circle cx="30.5" cy="132.1" r=".51"/>
<circle cx="204.5" cy="26.7" r=".51"/>
<circle cx="154.9" cy="26.7" r=".51"/>
<circle cx="209.6" cy="48.3" r=".51"/>
<circle cx="196.9" cy="26.7" r=".51"/>
<circle cx="116.8" cy="101.6" r=".51"/>
</g>
<path d="M135.3 46.4l1.2 1.2M136.5 46.4l-1.2 1.2M202.6 50.2l1.2 1.2M203.8 50.2l-1.2 1.2M169.6 90.9l1.2 1.2M170.8 90.9l-1.2 1.2M177.2 90.9l1.2 1.2M178.4 90.9l-1.2 1.2" fill="none" stroke="#000084" stroke-width=".18"/>
<text font-size="2.8" fill="#840000" x="131" y="180.3">Title: CANNode</text>
<g font-size="2.1" fill="#008484">
<text x="159.9" y="45.3">U1</text>
<text x="186.6" y="45.3">Teensy3.2</text>
</g>
<g font-size="2.1" fill="#840000">
<text x="131" y="161.8">CAN, 2*OneWire, 8*GPIO, RS485, 4*Diff. Out</text>
<text x="131" y="158.7">Teensy 3.2 Board for Home Automation</text>
<text x="131" y="167.8">OSH License TBD</text>
<text x="131" y="164.8">I2C(3V3+5V), SPI</text>
<text x="131" y="173.8">Sheet: /</text>
<text x="131" y="170.8">(c) wiebel@wiebel.org</text>
<text x="131" y="176.5">File: CANNode.sch</text>
<text x="131" y="183.9">Size: User</text>
<text x="153" y="183.9">Date: 2018-11-17</text>
<text x="216" y="183.9">Rev: 2.0</text>
<text x="131" y="186.7">KiCad E.D.A. kicad 5.1.4</text>
<text x="216" y="186.7">Id: 1/1</text>
</g>
<g font-size="1.8" fill="#840000">
<text x="35" y="11.7">1</text>
<text x="85" y="11.7">2</text>
<text x="135" y="11.7">3</text>
<text x="185" y="11.7">4</text>
<text x="235" y="11.7">5</text>
<text x="67.1" y="29.7" transform="rotate(-90 67.1 29.7)">8</text>
<text x="94.1" y="27.7">4</text>
<text x="106.8" y="27.7">4</text>
<text x="10.4" y="35.7">A</text>
<text x="32.5" y="34.6">1</text>
<text x="42.7" y="34.6">3</text>
<text x="94.1" y="35.3">1</text>
<text x="94.1" y="32.8">2</text>
<text x="94.1" y="30.3">3</text>
<text x="106.8" y="35.3">1</text>
<text x="106.8" y="32.8">2</text>
<text x="106.8" y="30.3">3</text>
<text x="238.4" y="35.7">A</text>
<text x="34.4" y="40.4">3</text>
<text x="34.4" y="37.9">4</text>
<text x="39.6" y="36.1" transform="rotate(-90 39.6 36.1)">2</text>
<text x="57.9" y="37.9">7</text>
<text x="75.7" y="40.4">2</text>
<text x="125.5" y="38.6" transform="rotate(-90 125.5 38.6)">3</text>
<text x="134.1" y="41.7">1</text>
<text x="34.4" y="45.5">1</text>
<text x="34.4" y="43">2</text>
<text x="57.9" y="45.5">6</text>
<text x="75.7" y="43">3</text>
<text x="116.4" y="46.8">6</text>
<text x="116.4" y="44.2">7</text>
<text x="134.1" y="44.2">4</text>
<text x="134.1" y="46.8">5</text>
<text x="125.5" y="53.8" transform="rotate(-90 125.5 53.8)">2</text>
<text x="134.1" y="49.3">8</text>
<text x="157" y="48">1</text>
<text x="157" y="50.6">2</text>
<text x="157" y="53.1">3</text>
<text x="199.7" y="53.1">31</text>
<text x="199.7" y="50.6">32</text>
<text x="199.7" y="48">33</text>
<text x="219.4" y="53.1">10</text>
<text x="32.5" y="58.7">1</text>
<text x="42.7" y="58.7">3</text>
<text x="67.1" y="55.1" transform="rotate(-90 67.1 55.1)">5</text>
<text x="157" y="55.7">4</text>
<text x="157" y="58.2">5</text>
<text x="199.7" y="58.2">29</text>
<text x="199.7" y="55.7">30</text>
<text x="219.9" y="58.2">8</text>
<text x="219.9" y="55.7">9</text>
<text x="34.4" y="64.5">3</text>
<text x="34.4" y="62">4</text>
<text x="39.6" y="60.2" transform="rotate(-90 39.6 60.2)">2</text>
<text x="157" y="60.7">6</text>
<text x="157" y="63.3">7</text>
<text x="157" y="65.8">8</text>
<text x="199.7" y="65.8">26</text>
<text x="199.7" y="63.3">27</text>
<text x="199.7" y="60.7">28</text>
<text x="219.9" y="65.8">5</text>
<text x="219.9" y="63.3">6</text>
<text x="219.9" y="60.7">7</text>
<text x="34.4" y="69.6">1</text>
<text x="34.4" y="67.1">2</text>
<text x="65.8" y="67" transform="rotate(-90 65.8 67)">16</text>
<text x="156.5" y="70.9">10</text>
<text x="157" y="68.4">9</text>
<text x="199.7" y="70.9">24</text>
<text x="199.7" y="68.4">25</text>
<text x="219.9" y="70.9">3</text>
<text x="219.9" y="68.4">4</text>
<text x="34.4" y="76">4</text>
<text x="54.1" y="72.2">2</text>
<text x="54.1" y="74.7">3</text>
<text x="75.7" y="73.4">1</text>
<text x="75.7" y="77.2">4</text>
<text x="132.2" y="76">1</text>
<text x="156.5" y="73.4">11</text>
<text x="156.5" y="76">12</text>
<text x="199.7" y="76">22</text>
<text x="199.7" y="73.4">23</text>
<text x="219.9" y="76">1</text>
<text x="219.9" y="73.4">2</text>
<text x="34.4" y="83.6">1</text>
<text x="34.4" y="81.1">2</text>
<text x="34.4" y="78.5">3</text>
<text x="54.1" y="82.3">5</text>
<text x="54.1" y="79.8">6</text>
<text x="75.7" y="81.1">7</text>
<text x="101.8" y="82.3">4</text>
<text x="132.2" y="78.5">3</text>
<text x="132.2" y="81.1">5</text>
<text x="132.2" y="83.6">7</text>
<text x="141.1" y="78.5">4</text>
<text x="141.1" y="81.1">6</text>
<text x="141.1" y="83.6">8</text>
<text x="156.5" y="78.5">13</text>
<text x="156.5" y="81.1">14</text>
<text x="199.7" y="81.1">20</text>
<text x="199.7" y="78.5">21</text>
<text x="10.4" y="85.6">B</text>
<text x="34.4" y="89.9">4</text>
<text x="53.6" y="89.9">11</text>
<text x="75.7" y="88.7">9</text>
<text x="101.8" y="89.9">1</text>
<text x="101.8" y="87.4">2</text>
<text x="101.8" y="84.9">3</text>
<text x="169.9" y="89.9" transform="rotate(-90 169.9 89.9)">15</text>
<text x="172.5" y="89.9" transform="rotate(-90 172.5 89.9)">16</text>
<text x="175" y="89.9" transform="rotate(-90 175 89.9)">17</text>
<text x="177.5" y="89.9" transform="rotate(-90 177.5 89.9)">18</text>
<text x="180.1" y="89.9" transform="rotate(-90 180.1 89.9)">19</text>
<text x="238.4" y="85.6">B</text>
<text x="34.4" y="95">2</text>
<text x="34.4" y="92.5">3</text>
<text x="53.6" y="95">14</text>
<text x="75.2" y="92.5">12</text>
<text x="34.4" y="97.6">1</text>
<text x="53.6" y="97.6">13</text>
<text x="75.2" y="96.3">15</text>
<text x="101.8" y="101.4">2</text>
<text x="101.8" y="98.8">3</text>
<text x="101.8" y="96.3">4</text>
<text x="34.4" y="106.5">3</text>
<text x="34.4" y="103.9">4</text>
<text x="65.8" y="104.6" transform="rotate(-90 65.8 104.6)">8</text>
<text x="101.8" y="103.9">1</text>
<text x="34.4" y="111.5">1</text>
<text x="34.4" y="109">2</text>
<text x="120.4" y="121.2" transform="rotate(-90 120.4 121.2)">7</text>
<text x="125.5" y="121.2" transform="rotate(-90 125.5 121.2)">2</text>
<text x="32.5" y="131.9">3</text>
<text x="45.2" y="131.9">2</text>
<text x="94.1" y="131.9">3</text>
<text x="94.1" y="129.3">4</text>
<text x="113.8" y="131.9">6</text>
<text x="113.8" y="129.3">8</text>
<text x="131.6" y="131.9">3</text>
<text x="152.6" y="131.9">2</text>
<text x="161.4" y="131.9">1</text>
<text x="211" y="131.9">3</text>
<text x="211" y="129.3">4</text>
<text x="10.4" y="135.7">C</text>
<text x="94.1" y="136.9">1</text>
<text x="94.1" y="134.4">2</text>
<text x="113.8" y="134.4">5</text>
<text x="131.6" y="134.4">4</text>
<text x="152.6" y="134.4">4</text>
<text x="152.6" y="136.9">6</text>
<text x="161.4" y="134.4">3</text>
<text x="161.4" y="136.9">5</text>
<text x="211" y="136.9">1</text>
<text x="211" y="134.4">2</text>
<text x="238.4" y="135.7">C</text>
<text x="39.1" y="138.9" transform="rotate(-90 39.1 138.9)">1</text>
<text x="122.9" y="144" transform="rotate(-90 122.9 144)">1</text>
<text x="10.4" y="185.6">D</text>
<text x="238.4" y="185.6">D</text>
<text x="35" y="189.7">1</text>
<text x="85" y="189.7">2</text>
<text x="135" y="189.7">3</text>
<text x="185" y="189.7">4</text>
<text x="235" y="189.7">5</text>
</g>
<g font-size="1.8" fill="#0000c2">
<text x="64.8" y="22.6">RS485/DMX/Diff DS281?</text>
<text x="132" y="23.1">CAN Bus</text>
<text x="127.9" y="25.2">Power IN/OUT</text>
<text x="30.2" y="44.5" transform="rotate(-90 30.2 44.5)">UART1</text>
<text x="214.6" y="47.2">GPIO</text>
<text x="92.7" y="53.1">Term</text>
<text x="214.6" y="49.3">8Ch Relay Board</text>
<text x="30.2" y="68.6" transform="rotate(-90 30.2 68.6)">Diff 7</text>
<text x="90.2" y="74.7">OneWire</text>
<text x="30.2" y="82.6" transform="rotate(-90 30.2 82.6)">Diff8</text>
<text x="96.3" y="88.9" transform="rotate(-90 96.3 88.9)">OW 14</text>
<text x="130.8" y="87.4">SPI/I2C(3.3V)</text>
<text x="30.2" y="97.8" transform="rotate(-90 30.2 97.8)">Diff 16</text>
<text x="96.3" y="102.9" transform="rotate(-90 96.3 102.9)">OW 15</text>
<text x="30.2" y="111.8" transform="rotate(-90 30.2 111.8)">Diff 17</text>
<text x="149.9" y="121.7">To enable 5V I²C:</text>
<text x="154.9" y="124.7">1-2</text>
<text x="154.9" y="126.8">3-4</text>
<text x="163.8" y="136.9">DAC</text>
<text x="90.2" y="148.4">I2C(5V)</text>
</g>
<g font-size="1.8" fill="#008484">
<text x="96.1" y="23">+12V</text>
<text x="108.8" y="23">+12V</text>
<text x="153.7" y="21.7">+5V</text>
<text x="183.1" y="23.6">+3.3V</text>
<text x="30" y="25.5">+12V</text>
<text x="36" y="28.5">JP31</text>
<text x="43.2" y="25.5">+5V</text>
<text x="70.1" y="26.4">+3.3V</text>
<text x="90.6" y="26">J1</text>
<text x="103.2" y="26">J2</text>
<text x="67.9" y="34.7" transform="rotate(-90 67.9 34.7)">VCC</text>
<text x="123.8" y="31.9">+3.3V</text>
<text x="157.4" y="32.3">C</text>
<text x="157.5" y="30">C3</text>
<text x="165" y="32.3">C</text>
<text x="165.1" y="30">C4</text>
<text x="172.6" y="32.3">C</text>
<text x="172.7" y="30">C5</text>
<text x="180.2" y="32.3">C</text>
<text x="180.3" y="30">C6</text>
<text x="191.6" y="32.3">C</text>
<text x="191.8" y="30">C7</text>
<text x="199.3" y="32.3">C</text>
<text x="199.4" y="30">C8</text>
<text x="206.9" y="32.3">C</text>
<text x="207" y="30">C9</text>
<text x="213.2" y="32.3">C</text>
<text x="213.4" y="30">C10</text>
<text x="28.5" y="36.1">J31</text>
<text x="60.2" y="38.8">B</text>
<text x="71.8" y="38.8">RO</text>
<text x="72" y="41.3">RE</text>
<text x="118.3" y="38.8">U2</text>
<text x="126.5" y="38.8">SN65HVD230</text>
<text x="153.1" y="40.7">GND</text>
<text x="187.4" y="40.7">GND</text>
<text x="42.3" y="43.4" transform="rotate(-90 42.3 43.4)">120</text>
<text x="47.5" y="43.1" transform="rotate(-90 47.5 43.1)">R6</text>
<text x="60.2" y="46.4">A</text>
<text x="72" y="43.8">DE</text>
<text x="72.6" y="46.4">DI</text>
<text x="93.7" y="42.6">JP1</text>
<text x="119.1" y="47.7">CANL</text>
<text x="119.1" y="45.1">CANH</text>
<text x="126.4" y="44.1" transform="rotate(-90 126.4 44.1)">VCC</text>
<text x="128.9" y="47.7">Vref</text>
<text x="131.1" y="42.6">D</text>
<text x="131.1" y="45.1">R</text>
<text x="208.3" y="43.3">+5V</text>
<text x="67.9" y="52.9" transform="rotate(-90 67.9 52.9)">GND</text>
<text x="90.3" y="50.1">R1</text>
<text x="93.8" y="50.1">120</text>
<text x="126.4" y="51.1" transform="rotate(-90 126.4 51.1)">GND</text>
<text x="130.1" y="50.2">Rs</text>
<text x="161" y="48.9">GND</text>
<text x="161" y="51.5">0_RX1_Touch</text>
<text x="191.9" y="51.5">AGND</text>
<text x="194.4" y="48.9">Vin</text>
<text x="32.2" y="54.1">+12V</text>
<text x="37.3" y="55.3">JP41</text>
<text x="45.4" y="54.1">+5V</text>
<text x="59.3" y="55.3">U31</text>
<text x="68.5" y="55.3">MAX3485</text>
<text x="161" y="54">1_TX1_Touch</text>
<text x="161" y="56.5">2</text>
<text x="161" y="59.1">3_TX_PWM</text>
<text x="180.3" y="59.1">22_A8_Touch_PWM</text>
<text x="180.3" y="56.5">23_A9_Touch_PWM</text>
<text x="183.1" y="54">3.3V_max100mA</text>
<text x="207.7" y="54.4" transform="rotate(-90 207.7 54.4)">+3.3V</text>
<text x="68.9" y="63.3">+3.3V</text>
<text x="161" y="61.6">4_RX_PWM</text>
<text x="161" y="64.2">5_TX1_PWM</text>
<text x="178.7" y="61.6">21_A7_RX1_CS_PWM</text>
<text x="183.1" y="64.2">20_A6_CS_PWM</text>
<text x="43.6" y="67.5" transform="rotate(-90 43.6 67.5)">120</text>
<text x="48.8" y="67.2" transform="rotate(-90 48.8 67.2)">R2</text>
<text x="66.7" y="71.6" transform="rotate(-90 66.7 71.6)">VCC</text>
<text x="161" y="71.8">8_TX3_DIN</text>
<text x="161" y="66.7">6_PWM</text>
<text x="161" y="69.2">7_RX3_DOUT</text>
<text x="179.9" y="71.8">17_A3_SDA0_Touch</text>
<text x="179.9" y="69.2">18_A4_SDA0_Touch</text>
<text x="180.1" y="66.7">19_A5_SCL0_Touch</text>
<text x="29.8" y="74.2">J41</text>
<text x="41.6" y="73.1">+5V</text>
<text x="56.4" y="73.1">DO1+</text>
<text x="56.4" y="75.6">DO1-</text>
<text x="71.7" y="74.3">DI1</text>
<text x="104.6" y="75.6">+12V</text>
<text x="110.2" y="75.6">+5V</text>
<text x="123.4" y="74.4">+3.3V</text>
<text x="133.1" y="74.4">J61</text>
<text x="161" y="74.3">9_RX2_CS_PWM</text>
<text x="161" y="76.9">10_TX2_CS_PWM</text>
<text x="180.1" y="74.3">16_A2_SCL0_Touch</text>
<text x="182.2" y="76.9">15_A1_CS_Touch</text>
<text x="43.6" y="81.5" transform="rotate(-90 43.6 81.5)">120</text>
<text x="48.8" y="81.2" transform="rotate(-90 48.8 81.2)">R4</text>
<text x="56.4" y="83.2">DO2-</text>
<text x="56.4" y="80.7">DO2+</text>
<text x="70" y="78.1">EN12</text>
<text x="71.7" y="81.9">DI2</text>
<text x="97.1" y="80.6">J11</text>
<text x="161" y="79.4">11_DOUT</text>
<text x="161" y="81.9">12_DIN</text>
<text x="185.9" y="81.9">13_LED_SCK</text>
<text x="187.2" y="79.4">14_A0_SCK</text>
<text x="222" y="80.6">J81</text>
<text x="29.8" y="88.2">J42</text>
<text x="41.6" y="87.1">+5V</text>
<text x="56.4" y="88.3">DO3+</text>
<text x="71.7" y="89.6">DI3</text>
<text x="160.2" y="89.6">+3.3V</text>
<text x="170.8" y="85.4" transform="rotate(-90 170.8 85.4)">VBat</text>
<text x="173.4" y="85.4" transform="rotate(-90 173.4 85.4)">3.3V</text>
<text x="175.9" y="85.4" transform="rotate(-90 175.9 85.4)">GND</text>
<text x="178.4" y="85.4" transform="rotate(-90 178.4 85.4)">Program</text>
<text x="181" y="85.4" transform="rotate(-90 181 85.4)">A14/DAC</text>
<text x="43.6" y="95.5" transform="rotate(-90 43.6 95.5)">120</text>
<text x="48.8" y="95.1" transform="rotate(-90 48.8 95.1)">R3</text>
<text x="56.4" y="90.8">DO3-</text>
<text x="56.4" y="95.9">DO4+</text>
<text x="70" y="93.4">EN34</text>
<text x="116.1" y="93.1" transform="rotate(-90 116.1 93.1)">R11</text>
<text x="121.2" y="93.1" transform="rotate(-90 121.2 93.1)">R12</text>
<text x="41.6" y="101">+5V</text>
<text x="56.4" y="98.5">DO4-</text>
<text x="71.7" y="97.2">DI4</text>
<text x="115.4" y="97" transform="rotate(-90 115.4 97)">4.7k</text>
<text x="121.9" y="97" transform="rotate(-90 121.9 97)">4.7k</text>
<text x="29.8" y="102.2">J43</text>
<text x="55.5" y="104.9">U41</text>
<text x="66.7" y="102.4" transform="rotate(-90 66.7 102.4)">GND</text>
<text x="68.5" y="104.9">MAX3032</text>
<text x="97.1" y="107.3">J12</text>
<text x="43.6" y="109.4" transform="rotate(-90 43.6 109.4)">120</text>
<text x="48.8" y="109.1" transform="rotate(-90 48.8 109.1)">R5</text>
<text x="29.8" y="116.2">J44</text>
<text x="98.7" y="115">+5V</text>
<text x="106" y="116.8">200k</text>
<text x="113.2" y="116.3">PWR_FLAG</text>
<text x="131" y="116.3">+3.3V</text>
<text x="28.8" y="125.9">+12V</text>
<text x="47" y="125.9">+5V</text>
<text x="54.2" y="125.9">+12V</text>
<text x="77.5" y="125.9">+5V</text>
<text x="100.9" y="122.3" transform="rotate(-90 100.9 122.3)">R24</text>
<text x="106" y="122.3" transform="rotate(-90 106 122.3)">R25</text>
<text x="107.6" y="120.8">R23</text>
<text x="193.6" y="124.6">+5V</text>
<text x="202" y="124.6">PWR_FLAG</text>
<text x="34.6" y="129">LM1117-5.0</text>
<text x="37.7" y="126.6">U91</text>
<text x="89.9" y="127.6">J21</text>
<text x="100.2" y="126.2" transform="rotate(-90 100.2 126.2)">4.7k</text>
<text x="106.7" y="126.2" transform="rotate(-90 106.7 126.2)">4.7k</text>
<text x="116.6" y="130.2">EN</text>
<text x="121.3" y="128.7" transform="rotate(-90 121.3 128.7)">VREF2</text>
<text x="126.4" y="128.7" transform="rotate(-90 126.4 128.7)">VREF1</text>
<text x="135.7" y="130" transform="rotate(-90 135.7 130)">4.7k</text>
<text x="136.4" y="126.1" transform="rotate(-90 136.4 126.1)">R22</text>
<text x="141.5" y="126.1" transform="rotate(-90 141.5 126.1)">R21</text>
<text x="142.2" y="130" transform="rotate(-90 142.2 130)">4.7k</text>
<text x="155.4" y="129.6">JP21</text>
<text x="186.9" y="127.7">+3.3V</text>
<text x="199.8" y="127.7">+12V</text>
<text x="25.7" y="137.7">CP</text>
<text x="25.8" y="135.4">C1</text>
<text x="34.5" y="132.7">VI</text>
<text x="40" y="136.9" transform="rotate(-90 40 136.9)">GND</text>
<text x="41.6" y="132.7">VO</text>
<text x="50.6" y="137.7">CP</text>
<text x="50.7" y="135.4">C2</text>
<text x="58.2" y="136.5">CP</text>
<text x="58.4" y="134.2">C11</text>
<text x="63.2" y="132.7">IN</text>
<text x="67.6" y="132.7">OUT</text>
<text x="67.9" y="137.4" transform="rotate(-90 67.9 137.4)">GND</text>
<text x="81.1" y="136.5">CP</text>
<text x="81.3" y="134.2">C12</text>
<text x="116.6" y="135.3">SDA2</text>
<text x="116.6" y="132.7">SCL2</text>
<text x="125.1" y="135.3">SDA1</text>
<text x="125.3" y="132.7">SCL1</text>
<text x="123.8" y="141.2" transform="rotate(-90 123.8 141.2)">GND</text>
<text x="191.2" y="143.5">GND</text>
<text x="202.1" y="143.4">PWR_FLAG</text>
<text x="213.6" y="140.3">J91</text>
<text x="37.5" y="144.8">GND</text>
<text x="54.1" y="144.8">GND</text>
<text x="76.9" y="144.8">GND</text>
<text x="115.2" y="144.2">U21</text>
<text x="124.4" y="144.2">PCA9306</text>
</g>
<g font-size="1.8">
<text x="39.4" y="37.9">UA1-</text>
<text x="75.7" y="37.9">1 RX1</text>
<text x="39.4" y="45.5">UA1+</text>
<text x="75.7" y="45.5">4 TX2</text>
<text x="106.7" y="44.2">CAN+</text>
<text x="106.7" y="46.8">CAN-</text>
<text x="214.6" y="58.2">22</text>
<text x="214.6" y="55.7">23</text>
<text x="48.3" y="62">D1+</text>
<text x="79.8" y="60" transform="rotate(-90 79.8 60)">UA3EN_2</text>
<text x="214.6" y="63.3">20</text>
<text x="214.6" y="60.7">21</text>
<text x="214.6" y="65.8">19</text>
<text x="48.3" y="69.6">D1-</text>
<text x="80" y="68.4">DI1_7</text>
<text x="214.6" y="68.4">18</text>
<text x="215.9" y="70.9">6</text>
<text x="214.6" y="73.4">10</text>
<text x="49.5" y="79.8">D2+</text>
<text x="49.5" y="82.3">D2-</text>
<text x="81" y="81.3" transform="rotate(-90 81 81.3)">DI2_8</text>
<text x="49.5" y="87.4">D3+ 10</text>
<text x="49.5" y="89.9">D3-</text>
<text x="104.1" y="84.9">14</text>
<text x="82.3" y="90.2" transform="rotate(-90 82.3 90.2)">EN34_9</text>
<text x="105.4" y="98.8">15</text>
<text x="134.6" y="100.1">OW14</text>
<text x="141" y="101.4">OW15</text>
<text x="47" y="103.9">D4+</text>
<text x="47" y="111.5">D4-</text>
<text x="188" y="109">SCL0_16</text>
<text x="198.1" y="110.3">SDA0_17</text>
<text x="106.7" y="131.9">SCL</text>
<text x="106.7" y="134.4">SDA</text>
</g>
<text font-size="1.8" fill="#008400" x="141.1" y="76">2 +5V</text>
<g font-size="1.4" fill="#840000">
<text x="66" y="74.2">D1</text>
<text x="66" y="81.8">D2</text>
<text x="66" y="89.5">D3</text>
<text x="66" y="97.1">D4</text>
</g>
<g font-size="1.4" fill="#0000c2">
<text x="133.3" y="89.9">GND</text>
<text x="139.3" y="89.9">5V</text>
<text x="133.3" y="92.5">3.3V</text>
<text x="133.3" y="91.2">SCL</text>
<text x="133.3" y="93.8">SDA</text>
<text x="137.4" y="92.5">MISO</text>
<text x="137.4" y="91.2">MOSI</text>
<text x="138" y="93.8">SCK</text>
</g>
</svg>
